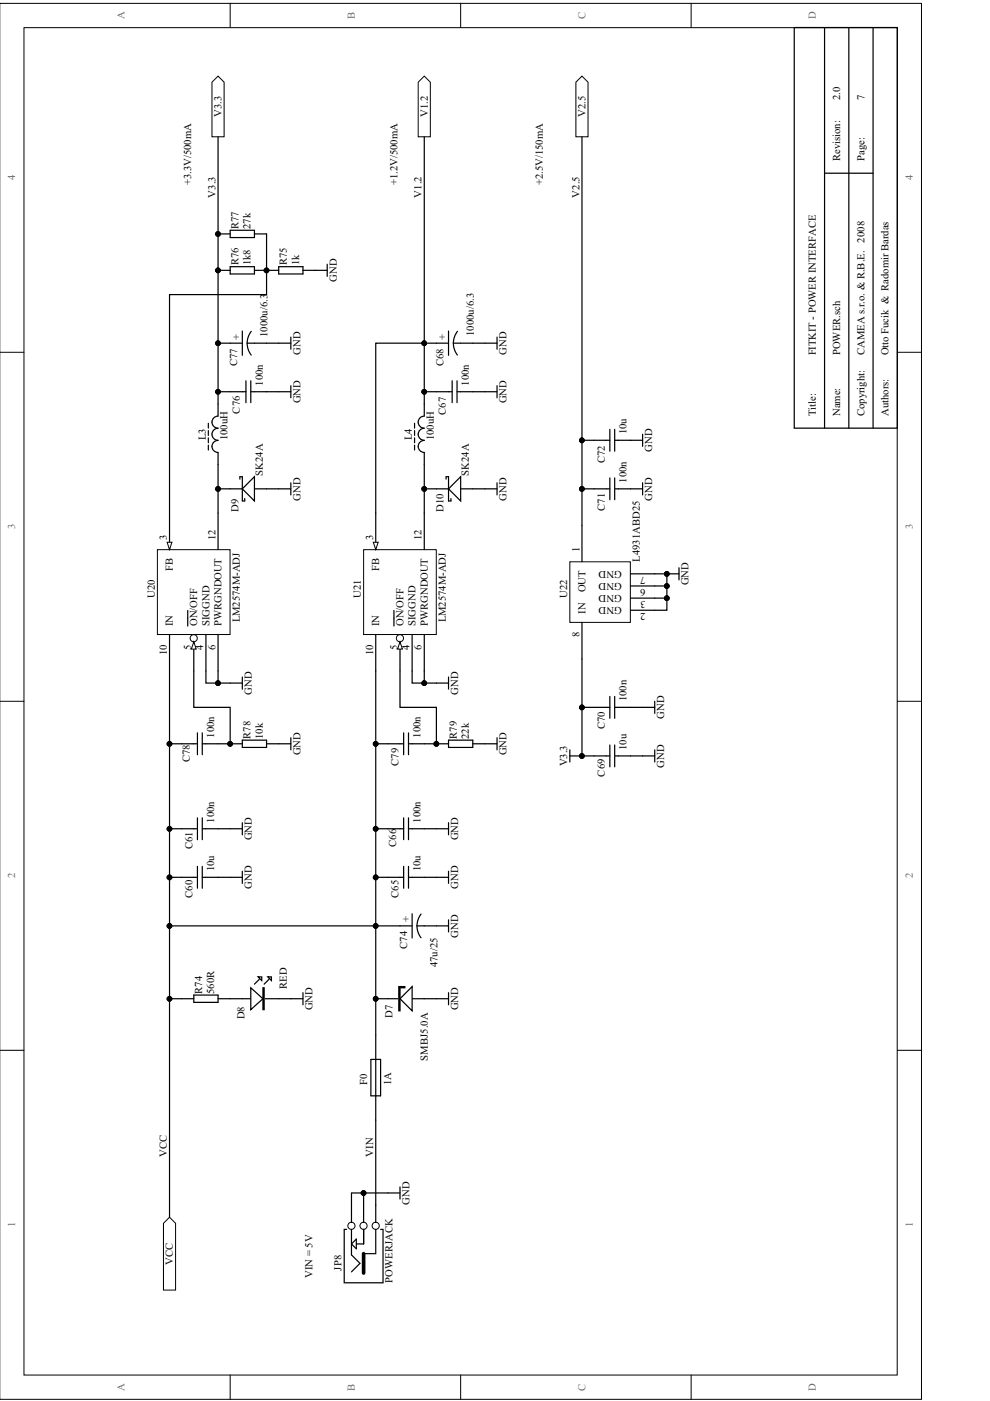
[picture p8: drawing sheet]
<svg xmlns="http://www.w3.org/2000/svg" width="210mm" height="297mm" viewBox="0 0 210 297" stroke-linecap="round" stroke-linejoin="round" font-family="sans-serif">
<path d="M0 .7h195.4v296h-195.4z" fill="none" stroke="#000" stroke-width=".21"/>
<path d="M5.1 5.9h185.1v285.6h-185.1z" fill="#fff"/>
<g fill="none" stroke="#000" stroke-width=".21">
<path d="M5.1 5.9h185.1v285.6h-185.1zM48.8 .7v5.1M97.7 .7v5.1M146.5 .7v5.1M0 74.7h5.1M190.3 74.7h5.1M0 148.7h5.1M190.3 148.7h5.1M0 222.7h5.1M190.3 222.7h5.1M48.8 291.5v5.2M97.7 291.5v5.2"/>
<path d="M146.5 291.5v5.2"/>
<circle cx="46.2" cy="49.6" r=".5"/>
<circle cx="46.2" cy="57.3" r=".5"/>
<circle cx="56.5" cy="57.3" r=".5"/>
<circle cx="46.2" cy="72.8" r=".5"/>
<circle cx="89.9" cy="72.8" r=".5"/>
<circle cx="46.2" cy="83.1" r=".5"/>
<circle cx="89.9" cy="83.1" r=".5"/>
<circle cx="123.4" cy="93.4" r=".5"/>
<circle cx="46.2" cy="103.7" r=".5"/>
<circle cx="89.9" cy="103.7" r=".5"/>
<circle cx="123.4" cy="103.7" r=".5"/>
<circle cx="141.4" cy="126.8" r=".5"/>
<circle cx="141.4" cy="121.7" r=".5"/>
<circle cx="141.4" cy="124.2" r=".5"/>
<circle cx="35.9" cy="157.7" r=".5"/>
<circle cx="46.2" cy="144.8" r=".5"/>
<circle cx="48.8" cy="157.7" r=".5"/>
<circle cx="79.7" cy="157.7" r=".5"/>
<circle cx="89.9" cy="144.8" r=".5"/>
<circle cx="92.5" cy="157.7" r=".5"/>
<circle cx="123.4" cy="150" r=".5"/>
<circle cx="35.9" cy="175.7" r=".5"/>
<circle cx="79.7" cy="175.7" r=".5"/>
<circle cx="123.4" cy="160.3" r=".5"/>
<circle cx="35.9" cy="186" r=".5"/>
<circle cx="35.9" cy="196.3" r=".5"/>
<circle cx="79.7" cy="186" r=".5"/>
<circle cx="79.7" cy="196.3" r=".5"/>
<circle cx="35.9" cy="211.8" r=".5"/>
<circle cx="79.7" cy="211.8" r=".5"/>
<circle cx="77.1" cy="252.9" r=".5"/>
</g>
<g fill="#000">
<circle cx="46.2" cy="49.6" r=".5"/>
<circle cx="46.2" cy="57.3" r=".5"/>
<circle cx="56.5" cy="57.3" r=".5"/>
<circle cx="46.2" cy="72.8" r=".5"/>
<circle cx="89.9" cy="72.8" r=".5"/>
<circle cx="46.2" cy="83.1" r=".5"/>
<circle cx="89.9" cy="83.1" r=".5"/>
<circle cx="123.4" cy="93.4" r=".5"/>
<circle cx="46.2" cy="103.7" r=".5"/>
<circle cx="89.9" cy="103.7" r=".5"/>
<circle cx="123.4" cy="103.7" r=".5"/>
<circle cx="141.4" cy="126.8" r=".5"/>
<circle cx="141.4" cy="121.7" r=".5"/>
<circle cx="141.4" cy="124.2" r=".5"/>
<circle cx="35.9" cy="157.7" r=".5"/>
<circle cx="46.2" cy="144.8" r=".5"/>
<circle cx="48.8" cy="157.7" r=".5"/>
<circle cx="79.7" cy="157.7" r=".5"/>
<circle cx="89.9" cy="144.8" r=".5"/>
<circle cx="92.5" cy="157.7" r=".5"/>
<circle cx="123.4" cy="150" r=".5"/>
<circle cx="35.9" cy="175.7" r=".5"/>
<circle cx="79.7" cy="175.7" r=".5"/>
<circle cx="123.4" cy="160.3" r=".5"/>
<circle cx="35.9" cy="186" r=".5"/>
<circle cx="35.9" cy="196.3" r=".5"/>
<circle cx="79.7" cy="186" r=".5"/>
<circle cx="79.7" cy="196.3" r=".5"/>
<circle cx="35.9" cy="211.8" r=".5"/>
<circle cx="79.7" cy="211.8" r=".5"/>
<circle cx="77.1" cy="252.9" r=".5"/>
</g>
<g fill="none" stroke="#000" stroke-width=".26">
<path d="M133.7 93.4h2.5M136.2 92.1v2.5M123.4 103.6h5.9M129.3 101.3v4.7M130.3 103.6h5.9M130.3 101.3v4.7M136.2 102.4v2.5M123.4 139.7v20.6h2.6M123.4 150h5.9M129.3 147.7v4.6M130.3 147.7v4.6M130.3 150h3.4"/>
<path d="M136.2 150h2.6M138.8 148.7v2.6M138.8 159v2.6M35.9 175.7h6M41.9 173.4v4.6M42.9 175.7h3.3M42.9 173.4v4.6M48.8 175.7h2.6M51.4 174.4v2.6M136.2 160.3h2.6M48.8 186h2.6M51.4 184.7v2.6"/>
</g>
<path d="M46.2 16.1l1.3 1.3v11.6h-2.6v-11.6z" fill-rule="evenodd" fill="#fff"/>
<path d="M46.2 16.1l1.3 1.3v11.6h-2.6v-11.6z" fill="none" stroke="#000" stroke-width=".21"/>
<path d="M123.4 16.1l1.3 1.3v11.6h-2.6v-11.6z" fill-rule="evenodd" fill="#fff"/>
<path d="M123.4 16.1l1.3 1.3v11.6h-2.6v-11.6z" fill="none" stroke="#000" stroke-width=".21"/>
<path d="M133.7 150h2.5M46.2 175.7h2.6M133.7 160.3h2.5M46.2 186h2.6" fill="none" stroke="#000" stroke-width=".26"/>
<path d="M35.9 258.1l1.3 1.3v14.1h-2.5v-14.1z" fill-rule="evenodd" fill="#fff"/>
<path d="M35.9 258.1l1.3 1.3v14.1h-2.5v-14.1z" fill="none" stroke="#000" stroke-width=".21"/>
<path d="M74.5 255.5v5.2" fill="none" stroke="#000" stroke-width=".26"/>
<circle cx="74.5" cy="259.9" r=".76" fill="#fff"/>
<circle cx="74.5" cy="259.9" r=".76" fill="none" stroke="#000" stroke-width=".21"/>
<path d="M77.1 255.5v5.2" fill="none" stroke="#000" stroke-width=".26"/>
<circle cx="77.1" cy="259.9" r=".76" fill="#fff"/>
<circle cx="77.1" cy="259.9" r=".76" fill="none" stroke="#000" stroke-width=".21"/>
<path d="M79.7 255.5v5.2" fill="none" stroke="#000" stroke-width=".26"/>
<circle cx="79.7" cy="259.9" r=".76" fill="#fff"/>
<circle cx="79.7" cy="259.9" r=".76" fill="none" stroke="#000" stroke-width=".21"/>
<g fill="none" stroke="#000" stroke-width=".26">
<path d="M38.5 211.7h2.6M41.1 211h5.1v1.5h-5.1zM46.2 211.7h15.5M55 207.6l-1.1 1.1M57 207.6l-1 1.1M77.1 252.9v2.6M84.8 252.9h-10.3v2.6M84.8 251.6v2.6M73.5 260.7h-.5v11.3h8.2v-11.3h-.5M74.5 260.7v5.4l1.8 1.8-1.8 1.8M75.6 262.7v2.1l-1.1-1.1zM77.1 260.7v3h-1.5"/>
<path d="M79.7 260.7v5.1h-2.6"/>
</g>
<path d="M77.1 265.8v4.1" fill="none" stroke="#000" stroke-width=".77"/>
<path d="M53.2 209.4l2.5 2.3-2.5 2.4z" fill="#fff"/>
<path d="M53.2 209.4l2.5 2.3-2.5 2.4z" fill="none" stroke="#000" stroke-width=".26"/>
<path d="M55.7 209.4h.3v4.7h-.3z" fill-rule="evenodd" fill="#fff"/>
<path d="M55.7 209.4h.3v4.7h-.3z" fill="none" stroke="#000" stroke-width=".26"/>
<path d="M56.8 207.1h.7v.8z" fill="#fff"/>
<path d="M56.8 207.1h.7v.8z" fill="none" stroke="#000" stroke-width=".26"/>
<path d="M54.7 207.1h.8v.8z" fill="#fff"/>
<g fill="none" stroke="#000" stroke-width=".26">
<path d="M48.8 72.8h2.6M51.4 70.2v5.1M52.4 72.8l.3 1.5 .6 1M52.4 72.8h4.1M53.3 70.3l-.8 1.4-.1 1.1M44.2 89.7v1.1M44.2 91.3v1M44.2 92.8v1.1M44.2 94.4v1M46.2 93.4a1.27 1.27 0 0 0-1.3 1.3 1.27 1.27 0 0 0 1.3 1.2v2.6M46.2 88.2a1.29 1.29 0 0 0-1.3 1.3 1.29 1.29 0 0 0 1.3 1.3 1.27 1.27 0 0 0-1.3 1.3 1.27 1.27 0 0 0 1.3 1.3M46.2 85.6v2.6"/>
<path d="M46.2 103.6h5.2M50.9 101.6v-.5h.5v5.1h.5v-.5M53.9 103.6h5.2M84.8 196.3h2.6M87.4 193.7v5.2M88.4 196.3l.1 1.1 .8 1.4M88.4 196.3h4.1M89.3 193.8l-.7 1.4-.2 1.1M54.7 207.1h.8v.8zM61.7 211.7h2.5M64.2 210.5v2.5"/>
</g>
<path d="M53.9 101.1v5.1l-2.5-2.6z" fill="#fff"/>
<path d="M56.5 72.8h2.6M48.8 83.1h3.3M52.1 80.7v4.7M53.2 83.1h5.9M53.2 80.7v4.7M53.9 101.1v5.1l-2.5-2.6zM92.5 196.3h2.6M95.1 195v2.6M79.7 237.5v18" fill="none" stroke="#000" stroke-width=".26"/>
<path d="M33.4 116.5h15.4v18h-15.4z" fill="#fff"/>
<path d="M33.4 116.5h15.4v18h-15.4z" fill="none" stroke="#000" stroke-width=".21"/>
<path d="M35.9 108.8v7.7" fill="none" stroke="#000" stroke-width=".26"/>
<path d="M35.4 115h1.1l-.6 1.5z" fill="#fff"/>
<path d="M35.4 115h1.1l-.6 1.5z" fill="none" stroke="#000" stroke-width=".21"/>
<path d="M41.1 134.5v7.8" fill="none" stroke="#000" stroke-width=".26"/>
<circle cx="41.1" cy="135.3" r=".76" fill="#fff"/>
<circle cx="41.1" cy="135.3" r=".76" fill="none" stroke="#000" stroke-width=".21"/>
<path d="M41.1 136.1l.5 1.5h-1z" fill="#fff"/>
<path d="M41.1 136.1l.5 1.5h-1z" fill="none" stroke="#000" stroke-width=".21"/>
<g fill="none" stroke="#000" stroke-width=".26">
<path d="M46.2 57.3h2.6M46.2 49.6h2.6M48.8 56.5h5.1v1.6h-5.1zM48.8 48.8h5.1v1.6h-5.1zM53.9 57.3h5.2M53.9 49.6h2.6M59.1 56.5h5.1v1.6h-5.1zM64.2 57.3h5.2M69.4 56v2.6M59.1 72.8h2.6M61.7 71.5v2.5M46.2 98.5v18"/>
<path d="M46.2 83.1h2.6M59.1 83.1h2.6M61.7 81.8v2.5M59.1 103.6h2.6M61.7 102.4v2.5M35.9 134.5v7.8M39.8 129.4v3.3M43.7 134.5v7.8M46.2 134.5v10.3M48.8 144.8h2.6M51.4 143.5v2.6M79.7 175.7h5.9"/>
<path d="M85.6 173.4v4.6M86.6 175.7h3.4M86.6 173.4v4.6M92.5 175.7h2.6M95.1 174.4v2.6M92.5 186h2.6M95.1 184.7v2.6"/>
</g>
<path d="M90 16.1l1.2 1.3v11.6h-2.5v-11.6z" fill-rule="evenodd" fill="#fff"/>
<path d="M90 16.1l1.2 1.3v11.6h-2.5v-11.6z" fill="none" stroke="#000" stroke-width=".21"/>
<g fill="none" stroke="#000" stroke-width=".26">
<path d="M92.5 72.8h2.6M95.1 70.2v5.1M96.1 72.8l.2 1 .7 1.5M96.1 72.8h4.1M97 70.3l-.6 .9-.3 1.6M87.9 89.7v1.1M87.9 91.3v1M87.9 92.8v1.1M87.9 94.4v1M90 93.4a1.27 1.27 0 0 0-1.3 1.3 1.27 1.27 0 0 0 1.3 1.2v2.6M90 88.2a1.29 1.29 0 0 0-1.3 1.3 1.29 1.29 0 0 0 1.3 1.3 1.27 1.27 0 0 0-1.3 1.3 1.27 1.27 0 0 0 1.3 1.3M90 85.6v2.6"/>
<path d="M90 103.6h5.1M94.6 101.6v-.5h.5v5.1h.5v-.5M97.7 103.6h5.1M90 175.7h2.5M90 186h2.5"/>
</g>
<path d="M97.7 101.1v5.1l-2.6-2.6z" fill="#fff"/>
<path d="M100.2 72.8h2.6M92.5 83.1h3.4M95.9 80.7v4.7M96.9 83.1h5.9M96.9 80.7v4.7M97.7 101.1v5.1l-2.6-2.6z" fill="none" stroke="#000" stroke-width=".26"/>
<path d="M77.1 116.5h15.4v18h-15.4z" fill="#fff"/>
<path d="M77.1 116.5h15.4v18h-15.4z" fill="none" stroke="#000" stroke-width=".21"/>
<path d="M79.7 108.8v7.7" fill="none" stroke="#000" stroke-width=".26"/>
<path d="M79.2 115h1l-.5 1.5z" fill="#fff"/>
<path d="M79.2 115h1l-.5 1.5z" fill="none" stroke="#000" stroke-width=".21"/>
<path d="M84.8 134.5v7.8" fill="none" stroke="#000" stroke-width=".26"/>
<circle cx="84.8" cy="135.3" r=".76" fill="#fff"/>
<circle cx="84.8" cy="135.3" r=".76" fill="none" stroke="#000" stroke-width=".21"/>
<path d="M84.8 136.1l.5 1.5h-1z" fill="#fff"/>
<path d="M84.8 136.1l.5 1.5h-1z" fill="none" stroke="#000" stroke-width=".21"/>
<g fill="none" stroke="#000" stroke-width=".26">
<path d="M102.8 72.8h2.6M105.4 71.5v2.5M90 98.5v18M90 83.1h2.5M102.8 83.1h2.6M105.4 81.8v2.5M102.8 103.6h2.6M105.4 102.4v2.5M79.7 134.5v7.8M83.5 129.4v3.3M87.4 134.5v7.8M90 134.5v10.3"/>
<path d="M92.5 144.8h2.6M95.1 143.5v2.6"/>
</g>
<path d="M120.8 119.1h12.8v12.9h-12.8z" fill="#fff"/>
<path d="M120.8 119.1h12.8v12.9h-12.8z" fill="none" stroke="#000" stroke-width=".21"/>
<g fill="none" stroke="#000" stroke-width=".26">
<path d="M123.4 111.4v7.7M123.4 132v7.7M133.7 129.4h5.1M133.7 126.8h7.7M133.7 124.2h7.7M133.7 121.7h5.1M141.4 121.7h2.6M144 120.4v2.5M120.8 159v2.6M120.8 160.3h2.6M79.7 219.5v18M79.7 211.7h12.8"/>
<path d="M78.6 224.6h2.1v7.7h-2.1z"/>
</g>
<path d="M84.6 209.2h.2v5.1h-.2z" fill-rule="evenodd" fill="#fff"/>
<path d="M84.6 209.2h.2v5.1h-.2z" fill="none" stroke="#000" stroke-width=".26"/>
<path d="M87.4 209.2v5.1l-2.6-2.6z" fill="#fff"/>
<g fill="none" stroke="#000" stroke-width=".26">
<path d="M168.4 5.8h21.9v85h-21.9zM174.8 5.8v85M180 5.8v85M185.1 5.8v85M46.2 29v56.6M90 29v56.6M123.4 29v82.4M174.8 36.7h10.3M56.5 49.6v12.9h-20.6v46.3M46.2 72.8h2.6M92.5 72.8h-12.8v36M123.4 93.4h5.9"/>
<path d="M129.3 91v4.7M130.3 93.4h3.4M130.3 91v4.7M138.8 121.7h2.6v7.7h-2.6M35.9 157.7h6M35.9 142.3v115.8M41.1 142.3v7.7h7.7v7.7h-5.9M41.9 155.4v4.6M42.9 155.4v4.6M43.7 142.3v2.5h5.1M48.8 157.7h2.6M51.4 156.9h5.1v1.6h-5.1z"/>
<path d="M56.5 157.7h5.2M61.7 156.4v2.6M79.7 157.7h5.9M79.7 142.3v77.2M84.8 142.3v7.7h7.7v7.7h-5.9M85.6 155.4v4.6M86.6 155.4v4.6M87.4 142.3v2.5h5.1M92.5 157.7h2.6M95.1 156.9h5.1v1.6h-5.1zM100.2 157.7h5.2M105.4 156.4v2.6"/>
<path d="M129.3 158v4.6M130.3 158v4.6M126 160.3h3.3M130.3 160.3h3.4M35.9 186h6M35.9 196.3h48.9M41.9 183.7v4.6M42.9 183.7v4.6M42.9 186h3.3M79.7 186h5.9M85.6 183.7v4.6M86.6 183.7v4.6"/>
<path d="M86.6 186h3.4M35.9 211.7h2.6M84.8 209.2h1v.2h-1M87.4 209.2v5.1l-2.6-2.6zM92.5 211.7h2.6M95.1 210.5v2.5"/>
</g>
<g fill="#000">
<circle cx="46.2" cy="49.6" r=".5"/>
<circle cx="46.2" cy="57.3" r=".5"/>
<circle cx="56.5" cy="57.3" r=".5"/>
<circle cx="46.2" cy="72.8" r=".5"/>
<circle cx="89.9" cy="72.8" r=".5"/>
<circle cx="46.2" cy="83.1" r=".5"/>
<circle cx="89.9" cy="83.1" r=".5"/>
<circle cx="123.4" cy="93.4" r=".5"/>
<circle cx="46.2" cy="103.7" r=".5"/>
<circle cx="89.9" cy="103.7" r=".5"/>
<circle cx="123.4" cy="103.7" r=".5"/>
<circle cx="141.4" cy="126.8" r=".5"/>
<circle cx="141.4" cy="121.7" r=".5"/>
<circle cx="141.4" cy="124.2" r=".5"/>
<circle cx="35.9" cy="157.7" r=".5"/>
<circle cx="46.2" cy="144.8" r=".5"/>
<circle cx="48.8" cy="157.7" r=".5"/>
<circle cx="79.7" cy="157.7" r=".5"/>
<circle cx="89.9" cy="144.8" r=".5"/>
<circle cx="92.5" cy="157.7" r=".5"/>
<circle cx="123.4" cy="150" r=".5"/>
<circle cx="35.9" cy="175.7" r=".5"/>
<circle cx="79.7" cy="175.7" r=".5"/>
<circle cx="123.4" cy="160.3" r=".5"/>
<circle cx="35.9" cy="186" r=".5"/>
<circle cx="35.9" cy="196.3" r=".5"/>
<circle cx="79.7" cy="186" r=".5"/>
<circle cx="79.7" cy="196.3" r=".5"/>
<circle cx="35.9" cy="211.8" r=".5"/>
<circle cx="79.7" cy="211.8" r=".5"/>
<circle cx="77.1" cy="252.9" r=".5"/>
</g>
<g fill="none" stroke="#000" stroke-width=".21">
<circle cx="46.2" cy="49.6" r=".5"/>
<circle cx="46.2" cy="57.3" r=".5"/>
<circle cx="56.5" cy="57.3" r=".5"/>
<circle cx="46.2" cy="72.8" r=".5"/>
<circle cx="89.9" cy="72.8" r=".5"/>
<circle cx="46.2" cy="83.1" r=".5"/>
<circle cx="89.9" cy="83.1" r=".5"/>
<circle cx="123.4" cy="93.4" r=".5"/>
<circle cx="46.2" cy="103.7" r=".5"/>
<circle cx="89.9" cy="103.7" r=".5"/>
<circle cx="123.4" cy="103.7" r=".5"/>
<circle cx="141.4" cy="126.8" r=".5"/>
<circle cx="141.4" cy="121.7" r=".5"/>
<circle cx="141.4" cy="124.2" r=".5"/>
<circle cx="35.9" cy="157.7" r=".5"/>
<circle cx="46.2" cy="144.8" r=".5"/>
<circle cx="48.8" cy="157.7" r=".5"/>
<circle cx="79.7" cy="157.7" r=".5"/>
<circle cx="89.9" cy="144.8" r=".5"/>
<circle cx="92.5" cy="157.7" r=".5"/>
<circle cx="123.4" cy="150" r=".5"/>
<circle cx="35.9" cy="175.7" r=".5"/>
<circle cx="79.7" cy="175.7" r=".5"/>
<circle cx="123.4" cy="160.3" r=".5"/>
<circle cx="35.9" cy="186" r=".5"/>
<circle cx="35.9" cy="196.3" r=".5"/>
<circle cx="79.7" cy="186" r=".5"/>
<circle cx="79.7" cy="196.3" r=".5"/>
<circle cx="35.9" cy="211.8" r=".5"/>
<circle cx="79.7" cy="211.8" r=".5"/>
<circle cx="77.1" cy="252.9" r=".5"/>
</g>
<g font-size="2.3" fill="#696969">
<text x="26.4" y="4.1" transform="rotate(-90 26.4 4.1)">A</text>
<text x="75.3" y="4" transform="rotate(-90 75.3 4)">B</text>
<text x="124.1" y="4" transform="rotate(-90 124.1 4)">C</text>
<text x="173" y="4.1" transform="rotate(-90 173 4.1)">D</text>
<text x="3.2" y="38.2" transform="rotate(-90 3.2 38.2)">4</text>
<text x="193.6" y="38.2" transform="rotate(-90 193.6 38.2)">4</text>
<text x="3.2" y="112.2" transform="rotate(-90 3.2 112.2)">3</text>
<text x="193.6" y="112.2" transform="rotate(-90 193.6 112.2)">3</text>
<text x="3.2" y="186.2" transform="rotate(-90 3.2 186.2)">2</text>
<text x="193.6" y="186.2" transform="rotate(-90 193.6 186.2)">2</text>
<text x="3.2" y="260.2" transform="rotate(-90 3.2 260.2)">1</text>
<text x="193.6" y="260.2" transform="rotate(-90 193.6 260.2)">1</text>
<text x="26.4" y="294.9" transform="rotate(-90 26.4 294.9)">A</text>
<text x="75.3" y="294.9" transform="rotate(-90 75.3 294.9)">B</text>
<text x="124.1" y="294.9" transform="rotate(-90 124.1 294.9)">C</text>
<text x="173" y="294.9" transform="rotate(-90 173 294.9)">D</text>
</g>
<g font-size="2.3">
<text x="178.1" y="21.3" transform="rotate(-90 178.1 21.3)">2.0</text>
<text x="183.3" y="21.3" transform="rotate(-90 183.3 21.3)">7</text>
<text x="47" y="24.8" transform="rotate(-90 47 24.8)">V3.3</text>
<text x="90.7" y="24.8" transform="rotate(-90 90.7 24.8)">V1.2</text>
<text x="124.1" y="24.8" transform="rotate(-90 124.1 24.8)">V2.5</text>
<text x="178.1" y="34.2" transform="rotate(-90 178.1 34.2)">Revision:</text>
<text x="183.3" y="34.2" transform="rotate(-90 183.3 34.2)">Page:</text>
<text x="40.5" y="39.3" transform="rotate(-90 40.5 39.3)">+3.3V/500mA</text>
<text x="45.7" y="41.9" transform="rotate(-90 45.7 41.9)">V3.3</text>
<text x="84.3" y="39.3" transform="rotate(-90 84.3 39.3)">+1.2V/500mA</text>
<text x="89.4" y="41.9" transform="rotate(-90 89.4 41.9)">V1.2</text>
<text x="115.1" y="39.3" transform="rotate(-90 115.1 39.3)">+2.5V/150mA</text>
<text x="122.8" y="41.9" transform="rotate(-90 122.8 41.9)">V2.5</text>
<text x="50.6" y="48.6" transform="rotate(-90 50.6 48.6)">R77</text>
<text x="53.1" y="48.6" transform="rotate(-90 53.1 48.6)">27k</text>
<text x="183.3" y="51.4" transform="rotate(-90 183.3 51.4)">2008</text>
<text x="50.6" y="56.3" transform="rotate(-90 50.6 56.3)">R76</text>
<text x="53.1" y="56.3" transform="rotate(-90 53.1 56.3)">1k8</text>
<text x="60.8" y="56.3" transform="rotate(-90 60.8 56.3)">R75</text>
<text x="63.4" y="56.3" transform="rotate(-90 63.4 56.3)">1k</text>
<text x="71.4" y="59.8" transform="rotate(-90 71.4 59.8)">GND</text>
<text x="50.8" y="72" transform="rotate(-90 50.8 72)">+</text>
<text x="56.7" y="71.5" transform="rotate(-90 56.7 71.5)">1000u/6.3</text>
<text x="94.5" y="72" transform="rotate(-90 94.5 72)">+</text>
<text x="100.5" y="71.2" transform="rotate(-90 100.5 71.2)">1000u/6.3</text>
<text x="50.3" y="77.7" transform="rotate(-90 50.3 77.7)">C77</text>
<text x="63.7" y="75.2" transform="rotate(-90 63.7 75.2)">GND</text>
<text x="94" y="77.7" transform="rotate(-90 94 77.7)">C68</text>
<text x="107.4" y="75.2" transform="rotate(-90 107.4 75.2)">GND</text>
<text x="173" y="75.3" transform="rotate(-90 173 75.3)">FITKIT - POWER INTERFACE</text>
<text x="178.1" y="75.3" transform="rotate(-90 178.1 75.3)">POWER.sch</text>
<text x="183.3" y="75.3" transform="rotate(-90 183.3 75.3)">CAMEA s.r.o. &amp; R.B.E.</text>
<text x="188.4" y="75.3" transform="rotate(-90 188.4 75.3)">Otto Fucik &amp; Radomir Bardas</text>
<text x="55.7" y="81.8" transform="rotate(-90 55.7 81.8)">100n</text>
<text x="99.4" y="81.8" transform="rotate(-90 99.4 81.8)">100n</text>
<text x="50.8" y="87.7" transform="rotate(-90 50.8 87.7)">C76</text>
<text x="63.7" y="85.5" transform="rotate(-90 63.7 85.5)">GND</text>
<text x="94.5" y="87.9" transform="rotate(-90 94.5 87.9)">C67</text>
<text x="107.4" y="85.5" transform="rotate(-90 107.4 85.5)">GND</text>
<text x="173" y="88.2" transform="rotate(-90 173 88.2)">Title:</text>
<text x="178.1" y="88.2" transform="rotate(-90 178.1 88.2)">Name:</text>
<text x="183.3" y="88.2" transform="rotate(-90 183.3 88.2)">Copyright:</text>
<text x="188.4" y="88.2" transform="rotate(-90 188.4 88.2)">Authors:</text>
<text x="43.6" y="93.4" transform="rotate(-90 43.6 93.4)">L3</text>
<text x="48.2" y="93.4" transform="rotate(-90 48.2 93.4)">100uH</text>
<text x="87.3" y="93.4" transform="rotate(-90 87.3 93.4)">L4</text>
<text x="92" y="93.4" transform="rotate(-90 92 93.4)">100uH</text>
<text x="132.9" y="92.1" transform="rotate(-90 132.9 92.1)">10u</text>
<text x="138.3" y="95.8" transform="rotate(-90 138.3 95.8)">GND</text>
<text x="55.7" y="100.8" transform="rotate(-90 55.7 100.8)">SK24A</text>
<text x="99.4" y="100.8" transform="rotate(-90 99.4 100.8)">SK24A</text>
<text x="128.2" y="98.2" transform="rotate(-90 128.2 98.2)">C72</text>
<text x="63.7" y="106.1" transform="rotate(-90 63.7 106.1)">GND</text>
<text x="107.4" y="106.1" transform="rotate(-90 107.4 106.1)">GND</text>
<text x="132.9" y="102.4" transform="rotate(-90 132.9 102.4)">100n</text>
<text x="138.3" y="106.1" transform="rotate(-90 138.3 106.1)">GND</text>
<text x="50.6" y="108.5" transform="rotate(-90 50.6 108.5)">D9</text>
<text x="94" y="108.5" transform="rotate(-90 94 108.5)">D10</text>
<text x="128.2" y="108.3" transform="rotate(-90 128.2 108.3)">C71</text>
<text x="35.4" y="114.5" transform="rotate(-90 35.4 114.5)">3</text>
<text x="45.7" y="114.5" transform="rotate(-90 45.7 114.5)">12</text>
<text x="79.1" y="114.5" transform="rotate(-90 79.1 114.5)">3</text>
<text x="89.4" y="114.5" transform="rotate(-90 89.4 114.5)">12</text>
<text x="122.8" y="117" transform="rotate(-90 122.8 117)">1</text>
<text x="135.7" y="119.1" transform="rotate(-90 135.7 119.1)">L4931ABD25</text>
<text x="36.7" y="121" transform="rotate(-90 36.7 121)">FB</text>
<text x="80.4" y="121" transform="rotate(-90 80.4 121)">FB</text>
<text x="124.1" y="125.6" transform="rotate(-90 124.1 125.6)">OUT</text>
<text x="146" y="124.1" transform="rotate(-90 146 124.1)">GND</text>
<text x="32.8" y="126.8" transform="rotate(-90 32.8 126.8)">U20</text>
<text x="50.8" y="132" transform="rotate(-90 50.8 132)">LM2574M-ADJ</text>
<text x="76.5" y="126.8" transform="rotate(-90 76.5 126.8)">U21</text>
<text x="94.5" y="132" transform="rotate(-90 94.5 132)">LM2574M-ADJ</text>
<text x="120.3" y="126.8" transform="rotate(-90 120.3 126.8)">U22</text>
<text x="124.1" y="130.2" transform="rotate(-90 124.1 130.2)">IN</text>
<text x="36.7" y="132.7" transform="rotate(-90 36.7 132.7)">IN</text>
<text x="40.5" y="137.7" transform="rotate(-90 40.5 137.7)">5</text>
<text x="41.8" y="132.7" transform="rotate(-90 41.8 132.7)">ON/OFF</text>
<text x="43.1" y="137.7" transform="rotate(-90 43.1 137.7)">4</text>
<text x="44.4" y="132.7" transform="rotate(-90 44.4 132.7)">SIGGND</text>
<text x="45.7" y="137.7" transform="rotate(-90 45.7 137.7)">6</text>
<text x="47" y="132.7" transform="rotate(-90 47 132.7)">PWRGNDOUT</text>
<text x="80.4" y="132.7" transform="rotate(-90 80.4 132.7)">IN</text>
<text x="84.3" y="137.7" transform="rotate(-90 84.3 137.7)">5</text>
<text x="85.5" y="132.7" transform="rotate(-90 85.5 132.7)">ON/OFF</text>
<text x="86.8" y="137.7" transform="rotate(-90 86.8 137.7)">4</text>
<text x="88.1" y="132.7" transform="rotate(-90 88.1 132.7)">SIGGND</text>
<text x="89.4" y="137.7" transform="rotate(-90 89.4 137.7)">6</text>
<text x="90.7" y="132.7" transform="rotate(-90 90.7 132.7)">PWRGNDOUT</text>
<text x="122.8" y="135.2" transform="rotate(-90 122.8 135.2)">8</text>
<text x="35.4" y="138.9" transform="rotate(-90 35.4 138.9)">10</text>
<text x="79.1" y="138.9" transform="rotate(-90 79.1 138.9)">10</text>
<text x="53.4" y="147.3" transform="rotate(-90 53.4 147.3)">GND</text>
<text x="97.1" y="147.3" transform="rotate(-90 97.1 147.3)">GND</text>
<text x="132.9" y="148.7" transform="rotate(-90 132.9 148.7)">100n</text>
<text x="128.2" y="154.6" transform="rotate(-90 128.2 154.6)">C70</text>
<text x="140.8" y="152.4" transform="rotate(-90 140.8 152.4)">GND</text>
<text x="40.3" y="161.6" transform="rotate(-90 40.3 161.6)">C78</text>
<text x="45.4" y="156.4" transform="rotate(-90 45.4 156.4)">100n</text>
<text x="53.1" y="156.7" transform="rotate(-90 53.1 156.7)">R78</text>
<text x="55.7" y="156.7" transform="rotate(-90 55.7 156.7)">10k</text>
<text x="63.7" y="160.2" transform="rotate(-90 63.7 160.2)">GND</text>
<text x="89.1" y="156.4" transform="rotate(-90 89.1 156.4)">100n</text>
<text x="96.9" y="156.7" transform="rotate(-90 96.9 156.7)">R79</text>
<text x="99.4" y="156.7" transform="rotate(-90 99.4 156.7)">22k</text>
<text x="107.4" y="160.2" transform="rotate(-90 107.4 160.2)">GND</text>
<text x="132.9" y="159" transform="rotate(-90 132.9 159)">10u</text>
<text x="84.5" y="162.3" transform="rotate(-90 84.5 162.3)">C79</text>
<text x="120.3" y="162.5" transform="rotate(-90 120.3 162.5)">V3.3</text>
<text x="128.2" y="164.6" transform="rotate(-90 128.2 164.6)">C69</text>
<text x="140.8" y="162.7" transform="rotate(-90 140.8 162.7)">GND</text>
<text x="45.4" y="174.4" transform="rotate(-90 45.4 174.4)">100n</text>
<text x="53.4" y="178.2" transform="rotate(-90 53.4 178.2)">GND</text>
<text x="84" y="179.6" transform="rotate(-90 84 179.6)">C66</text>
<text x="89.1" y="174.4" transform="rotate(-90 89.1 174.4)">100n</text>
<text x="97.1" y="178.2" transform="rotate(-90 97.1 178.2)">GND</text>
<text x="40.8" y="180.1" transform="rotate(-90 40.8 180.1)">C61</text>
<text x="45.4" y="184.7" transform="rotate(-90 45.4 184.7)">10u</text>
<text x="89.1" y="184.7" transform="rotate(-90 89.1 184.7)">10u</text>
<text x="40.8" y="190.4" transform="rotate(-90 40.8 190.4)">C60</text>
<text x="53.4" y="188.5" transform="rotate(-90 53.4 188.5)">GND</text>
<text x="84.5" y="190.4" transform="rotate(-90 84.5 190.4)">C65</text>
<text x="97.1" y="188.5" transform="rotate(-90 97.1 188.5)">GND</text>
<text x="86.8" y="195.5" transform="rotate(-90 86.8 195.5)">+</text>
<text x="86.3" y="201.2" transform="rotate(-90 86.3 201.2)">C74</text>
<text x="97.1" y="198.8" transform="rotate(-90 97.1 198.8)">GND</text>
<text x="60.8" y="209.7" transform="rotate(-90 60.8 209.7)">RED</text>
<text x="92.7" y="205.1" transform="rotate(-90 92.7 205.1)">47u/25</text>
<text x="42.8" y="210.7" transform="rotate(-90 42.8 210.7)">R74</text>
<text x="45.4" y="210.7" transform="rotate(-90 45.4 210.7)">560R</text>
<text x="66.3" y="214.2" transform="rotate(-90 66.3 214.2)">GND</text>
<text x="83.2" y="215.9" transform="rotate(-90 83.2 215.9)">D7</text>
<text x="97.1" y="214.2" transform="rotate(-90 97.1 214.2)">GND</text>
<text x="51.8" y="216.1" transform="rotate(-90 51.8 216.1)">D8</text>
<text x="90.7" y="224.9" transform="rotate(-90 90.7 224.9)">SMBJ5.0A</text>
<text x="77.8" y="230" transform="rotate(-90 77.8 230)">F0</text>
<text x="83" y="230" transform="rotate(-90 83 230)">1A</text>
<text x="35.4" y="245.2" transform="rotate(-90 35.4 245.2)">VCC</text>
<text x="79.1" y="245.2" transform="rotate(-90 79.1 245.2)">VIN</text>
<text x="86.8" y="255.4" transform="rotate(-90 86.8 255.4)">GND</text>
<text x="36.7" y="268.1" transform="rotate(-90 36.7 268.1)">VCC</text>
<text x="72.4" y="269.4" transform="rotate(-90 72.4 269.4)">JP8</text>
<text x="66.3" y="270.9" transform="rotate(-90 66.3 270.9)">VIN = 5V</text>
<text x="83.2" y="272" transform="rotate(-90 83.2 272)">POWERJACK</text>
</g>
<g font-size="2.2">
<text x="131.9" y="123.6" transform="rotate(-180 131.9 123.6)">GND</text>
<text x="131.9" y="121" transform="rotate(-180 131.9 121)">GND</text>
<text x="136.9" y="124.9" transform="rotate(-180 136.9 124.9)">6</text>
<text x="136.9" y="122.3" transform="rotate(-180 136.9 122.3)">7</text>
<text x="131.9" y="128.8" transform="rotate(-180 131.9 128.8)">GND</text>
<text x="131.9" y="126.2" transform="rotate(-180 131.9 126.2)">GND</text>
<text x="136.9" y="130" transform="rotate(-180 136.9 130)">2</text>
<text x="136.9" y="127.5" transform="rotate(-180 136.9 127.5)">3</text>
</g>
</svg>
